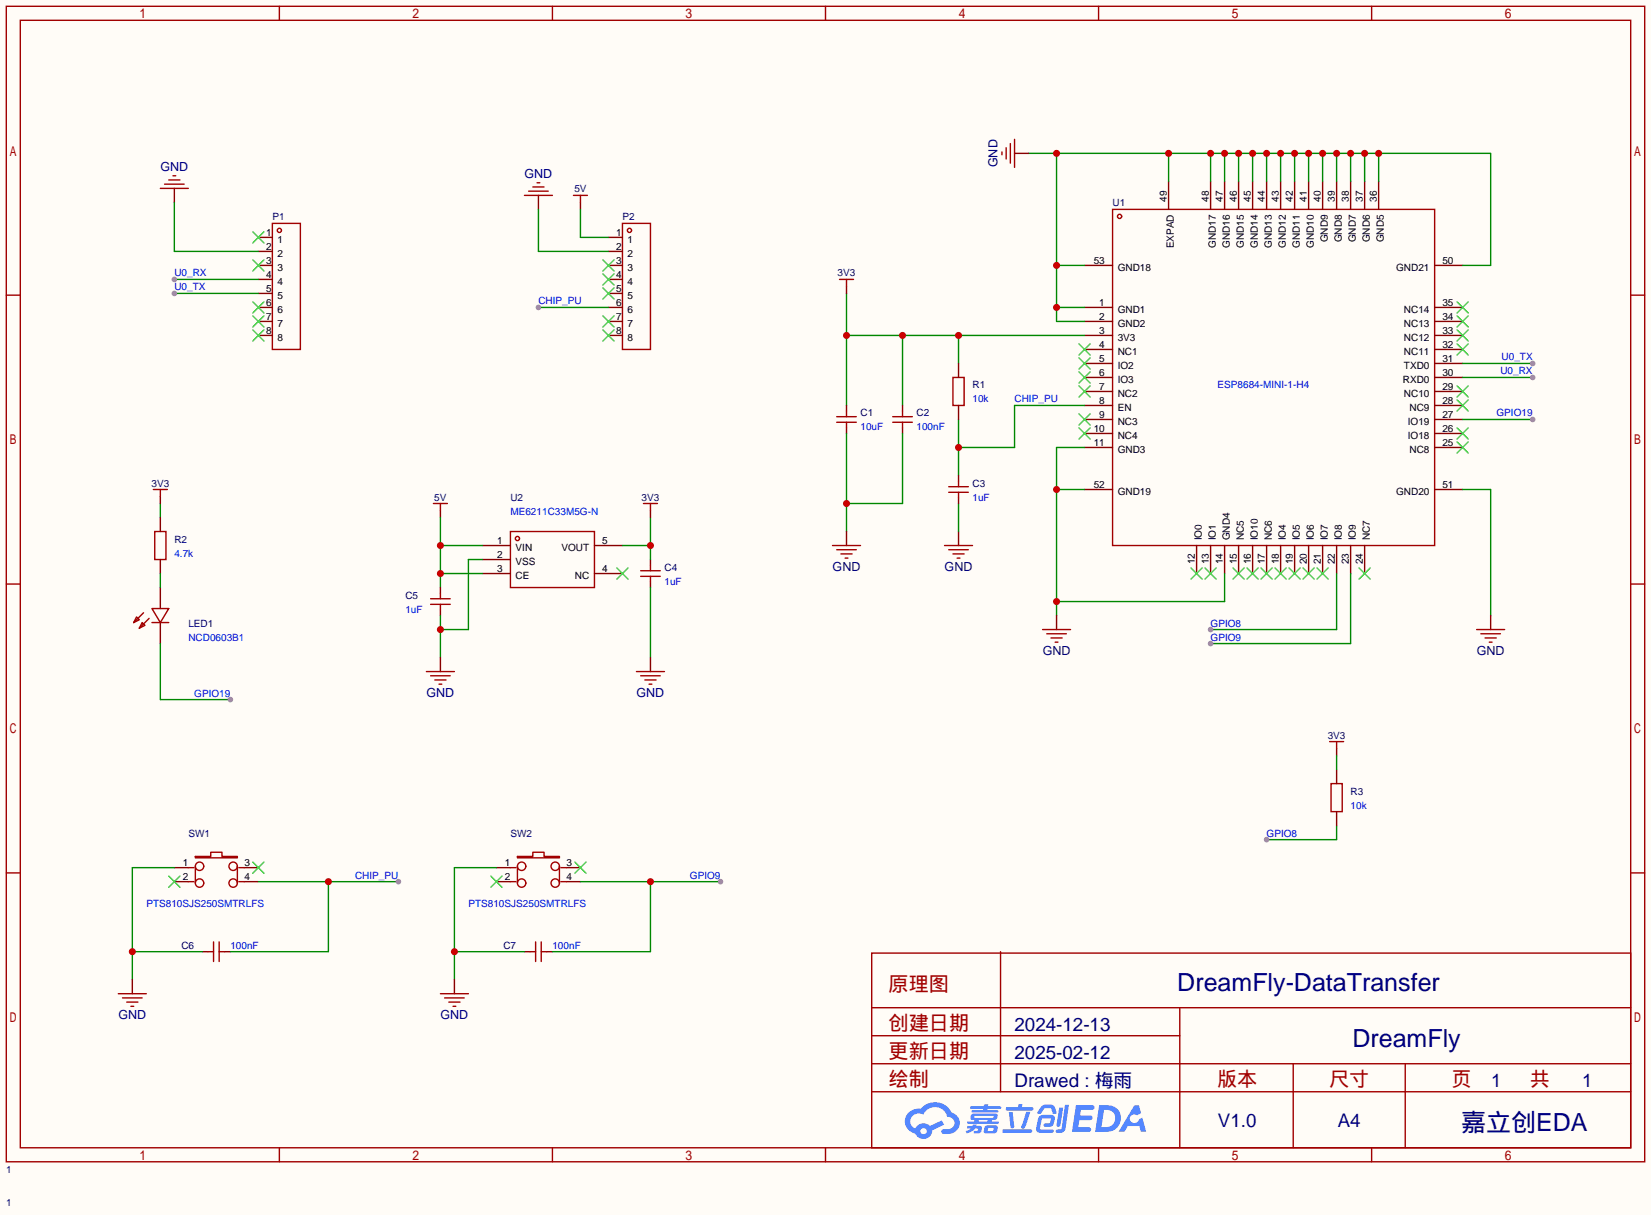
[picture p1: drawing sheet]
<svg xmlns="http://www.w3.org/2000/svg" width="299mm" height="220mm" viewBox="0 0 299 220" stroke-linecap="round" stroke-linejoin="round" font-family="sans-serif">
<path d="M0 0h299.5v220.3h-299.5z" fill="#fffcf7"/>
<g fill="none" stroke="#a10000" stroke-width=".25">
<path d="M1.1 1.1h297.2v209.6h-297.2zM3.7 3.7h292.1v204.5h-292.1zM50.7 1.1v2.6M100.2 1.1v2.6M149.7 1.1v2.6M199.3 1.1v2.6M248.8 1.1v2.6M1.1 53.5h2.6M295.8 53.5h2.5M1.1 105.9h2.6M295.8 105.9h2.5M1.1 158.3h2.6"/>
<path d="M295.8 158.3h2.5M158.1 172.8h137.7v35.4h-137.7zM181.5 172.6v25.4M158.1 198h137.7M158.1 182.8h137.7M158.1 192.9h137.7M158.1 187.8h55.9M214 182.8v25.4M234.6 192.9v15.3M254.9 192.9v15.3M50.7 208.2v2.5M100.2 208.2v2.5"/>
<path d="M149.7 208.2v2.5M199.3 208.2v2.5M248.8 208.2v2.5"/>
</g>
<g fill="#5487ff">
<path d="M195.2 200.4h2.1a.97 .97 0 0 1 1.2 .4 .53 .53 0 0 1-.6 .5h-1.8l-.2 1h1.9a.43 .43 0 0 1 .4 .5 .43 .43 0 0 1-.5 .3h-1.9l-.2 1.3h1.7a.45 .45 0 0 1 .5 .2 .45 .45 0 0 1-.1 .6l-3.3 .1z"/>
<path d="M205.7 200.5h.9l.4 1.4-.8 .4a.82 .82 0 0 0-1.1 .1 .82 .82 0 0 0 .1 1.1 .82 .82 0 0 0 1.1 0l.3-.5 .6-.3 .7 2.5h-1l-.2-1h-2.1l-.6 1h-1.1z"/>
<path d="M192.1 200.9h.7l-.5 3.2a.36 .36 0 0 1-.3 .3 .36 .36 0 0 1-.4-.4z"/>
<path d="M193.2 200.4h.7l-.6 4.3a1.13 1.13 0 0 1-1.8 .6l.2-.4 .7-.1 .2-.2z"/>
<path d="M188.9 200.7l.6-.4h1a.77 .77 0 0 1 .9 .6l.3 .9-.2 .2h-.5l-.4-1h-.9a1.3 1.3 0 0 0-.9 .9l-.5 .1-.2-.2z"/>
<path d="M188.5 202.5l.5-.3h1.7a.66 .66 0 0 1 .6 .9l-.1 .4a.81 .81 0 0 1-.9 .9h-.7a.32 .32 0 0 1-.3-.4 .32 .32 0 0 1 .4-.3h.7l.2-.9-1.6 .1-.4 1.9h2.2a.32 .32 0 0 1 .3 .4 .32 .32 0 0 1-.4 .3l-2.2-.1-.5-.3-.1-.5z"/>
<path d="M181.9 204.8h5a.33 .33 0 0 1 .3 .4 .33 .33 0 0 1-.3 .3h-4.9l-.2-.2z"/>
<path d="M186.1 201.6h.8l-1 2.9a.36 .36 0 0 1-.4 .2 .36 .36 0 0 1-.3-.3z"/>
<path d="M183 201.7h.7l.3 2.6a.34 .34 0 0 1-.3 .3 .34 .34 0 0 1-.4-.2z"/>
<path d="M182.5 200.8h2.1l.1-.4 .2-.2h.6l-.1 .6h1.7a.32 .32 0 0 1 .4 .3 .32 .32 0 0 1-.4 .3h-4.5l-.2-.1z"/>
<path d="M175.5 204.2h.9l.1-.2 .6-.1v.3h.8a.82 .82 0 0 1-.5 1.3h-.8v-.4l.8-.1v-.3h-.5l-.5 .4-1.1 .4-.1-.4 .9-.4h-.7z"/>
<path d="M176 200.6h2.4l.1-.3h.8l-.1 .3h2.2l.2 .3-.2 .2h-2.3v.3h1.8l.2 .2-.2 .2h-4.5l-.2-.2 .1-.2h2l.1-.3h-2.3l-.1-.2z"/>
<path d="M199.4 200.4l-.8 4.9h1.7a2.47 2.47 0 0 0 2.9-1.7 2.47 2.47 0 0 0-1.5-3zM200.3 201.3a1.61 1.61 0 0 1 2 1.4 1.61 1.61 0 0 1-1.8 1.7h-.7z"/>
<path d="M176.2 202.2a.55 .55 0 0 0-.2 .7 .55 .55 0 0 0 .7 .2l.1 .3h-1.3v.4h5.5l.2-.2-.2-.2h-1.2l.2-.3a.7 .7 0 0 0 .8-.2 .7 .7 0 0 0 0-.9h-4.2zM176.8 202.4h3.3l.1 .1-.2 .2h-3.2l-.1-.1zM177.5 203.1h1.7l-.2 .3h-1.4z"/>
<path d="M178.6 204.3a1.05 1.05 0 0 0 0 1.2 2.91 2.91 0 0 0 2.2-.2 .98 .98 0 0 0 0-1.2h-1.6zM179.3 204.6l.8-.1 .1 .1v.3l-.2 .2h-.8z"/>
<path d="M164.9 201.7a2.23 2.23 0 0 0-.7 2.3 2.23 2.23 0 0 0 1.8 1.6 1.58 1.58 0 0 0 1.8 .9 1.58 1.58 0 0 0 1.3-1.5l2.2-1-.5-.8-2.1 1a1.65 1.65 0 0 0-2.7 .5 1.45 1.45 0 0 1-.8-2 1.45 1.45 0 0 1 2-.7l.3 .1a2.3 2.3 0 0 1 2.3-1.3 2.3 2.3 0 0 1 2 1.7 1.12 1.12 0 0 1 1.3 1.1 1.12 1.12 0 0 1-1.1 1.2h-.7a.45 .45 0 0 0-.6 .3 .45 .45 0 0 0 .5 .6 2.26 2.26 0 0 0 2.9-2.5 2.04 2.04 0 0 0-1.5-1.4 3.3 3.3 0 0 0-5.6-.7l-1.1 .1zM167 205.2a.57 .57 0 0 1 1.1 0 .57 .57 0 0 1-1.1 0z"/>
</g>
<g fill="none" stroke="#a10000" stroke-width=".25">
<path d="M201.8 38h58.4v60.9h-58.4zM49.4 40.5h5.1v22.9h-5.1zM112.9 40.5h5.1v22.9h-5.1z"/>
<circle cx="203.1" cy="39.2" r=".38"/>
<circle cx="50.7" cy="41.8" r=".38"/>
<circle cx="114.2" cy="41.8" r=".38"/>
</g>
<g fill="none" stroke="#870000" stroke-width=".25">
<path d="M212 32.9v5.1M219.6 32.9v5.1M222.1 32.9v5.1M224.7 32.9v5.1M227.2 32.9v5.1M229.7 32.9v5.1M232.3 32.9v5.1M234.8 32.9v5.1M237.4 32.9v5.1M239.9 32.9v5.1M242.4 32.9v5.1M245 32.9v5.1"/>
<path d="M247.5 32.9v5.1M250.1 32.9v5.1M46.9 43.1h2.5M46.9 45.6h2.5M46.9 48.1h2.5M46.9 50.7h2.5M46.9 53.2h2.5M46.9 55.8h2.5M46.9 58.3h2.5M110.4 43.1h2.5M110.4 45.6h2.5M110.4 48.1h2.5"/>
<path d="M110.4 50.7h2.5M110.4 53.2h2.5M110.4 55.8h2.5M110.4 58.3h2.5M196.7 48.1h5.1M196.7 55.8h5.1M196.7 58.3h5.1M260.2 48.1h5.1M260.2 55.8h5.1M260.2 58.3h5.1M46.9 60.8h2.5M110.4 60.8h2.5"/>
<path d="M196.7 60.8h5.1M196.7 63.4h5.1M196.7 65.9h5.1M196.7 68.5h5.1M196.7 71h5.1M196.7 73.5h5.1M196.7 76.1h5.1M196.7 78.6h5.1M260.2 60.8h5.1M260.2 63.4h5.1M260.2 65.9h5.1M260.2 68.5h5.1"/>
<path d="M260.2 71h5.1M260.2 73.5h5.1M260.2 76.1h5.1M260.2 78.6h5.1M196.7 81.2h5.1M196.7 88.8h5.1M217 98.9v5.1M219.6 98.9v5.1M222.1 98.9v5.1M224.7 98.9v5.1M227.2 98.9v5.1M229.7 98.9v5.1"/>
<path d="M232.3 98.9v5.1M234.8 98.9v5.1M237.4 98.9v5.1M239.9 98.9v5.1M242.4 98.9v5.1M245 98.9v5.1M247.5 98.9v5.1M260.2 81.2h5.1M260.2 88.8h5.1"/>
</g>
<g fill="none" stroke="#3c3" stroke-width=".25">
<path d="M45.8 42l2.1 2.1M45.8 47.1l2.1 2M45.8 54.7l2.1 2.1M45.8 57.3l2.1 2M45.8 59.8l2.1 2M47.9 42l-2.1 2.1M47.9 47.1l-2.1 2M47.9 54.7l-2.1 2.1M47.9 57.3l-2.1 2M47.9 59.8l-2.1 2M109.3 47.1l2.1 2M109.3 49.7l2.1 2"/>
<path d="M109.3 52.2l2.1 2M109.3 57.3l2.1 2M109.3 59.8l2.1 2M111.4 47.1l-2.1 2M111.4 49.7l-2.1 2M111.4 52.2l-2.1 2M111.4 57.3l-2.1 2M111.4 59.8l-2.1 2M264.3 59.8l2 2M264.3 57.3l2 2M264.3 54.7l2 2.1M266.3 54.7l-2 2.1"/>
<path d="M266.3 59.8l-2 2M266.3 57.3l-2 2M195.7 62.4l2 2M195.7 64.9l2 2M195.7 67.4l2 2.1M195.7 70l2 2M195.7 75.1l2 2M195.7 77.6l2 2M197.7 62.4l-2 2M197.7 64.9l-2 2M197.7 67.4l-2 2.1M197.7 70l-2 2"/>
<path d="M197.7 75.1l-2 2M197.7 77.6l-2 2M264.3 77.6l2 2M264.3 72.5l2 2M264.3 70l2 2M264.3 62.4l2 2M266.3 62.4l-2 2M266.3 72.5l-2 2M266.3 77.6l-2 2M266.3 70l-2 2M264.3 80.1l2 2.1M266.3 80.1l-2 2.1"/>
<path d="M216 103l2.1 2M218.1 103l-2.1 2M218.6 103l2 2M220.6 103l-2 2M223.6 103l2.1 2M225.7 103l-2.1 2M226.2 103l2 2M228.2 103l-2 2M228.7 103l2.1 2M230.8 103l-2.1 2M231.3 103l2 2M233.3 103l-2 2"/>
<path d="M233.8 103l2 2M235.8 103l-2 2M236.3 103l2.1 2M238.4 103l-2.1 2M238.9 103l2 2M240.9 103l-2 2M246.5 103l2 2M248.5 103l-2 2"/>
</g>
<path d="M265.3 65.9h12.7" fill="none" stroke="#008700" stroke-width=".25"/>
<circle cx="278" cy="65.9" r=".51" fill="#999"/>
<path d="M265.3 68.5h12.7" fill="none" stroke="#008700" stroke-width=".25"/>
<circle cx="278" cy="68.5" r=".51" fill="#999"/>
<path d="M153.5 53.2v20.3M153.5 60.8h43.2M163.7 60.8v12.7M173.9 60.8v5.1" fill="none" stroke="#008700" stroke-width=".25"/>
<g fill="#c00">
<circle cx="153.5" cy="60.8" r=".63"/>
<circle cx="163.7" cy="60.8" r=".63"/>
<circle cx="173.9" cy="60.8" r=".63"/>
</g>
<path d="M31.6 34.2v2.5M153.5 51.9v1.3" fill="none" stroke="#870000" stroke-width=".25"/>
<path d="M29.1 34.2h5.1M29.8 33.4h3.6M30.6 32.6h2M31.4 31.9h.5M152.3 50.7h2.5M153.5 50.7v1.2" fill="none" stroke="#a10000" stroke-width=".25"/>
<path d="M31.6 53.2h15.3" fill="none" stroke="#008700" stroke-width=".25"/>
<circle cx="31.6" cy="53.2" r=".51" fill="#999"/>
<path d="M31.6 50.7h15.3" fill="none" stroke="#008700" stroke-width=".25"/>
<circle cx="31.6" cy="50.7" r=".51" fill="#999"/>
<path d="M31.6 36.7v8.9h15.3M97.7 38v7.6h12.7M105.3 38v5.1h5.1M97.7 55.8h12.7" fill="none" stroke="#008700" stroke-width=".25"/>
<path d="M97.7 35.4v2.6M105.3 36.7v1.3" fill="none" stroke="#870000" stroke-width=".25"/>
<path d="M95.1 35.4h5.1M95.9 34.7h3.5M96.6 33.9h2.1M97.4 33.1h.5M104 35.4h2.6M105.3 35.4v1.3" fill="none" stroke="#a10000" stroke-width=".25"/>
<circle cx="97.7" cy="55.8" r=".51" fill="#999"/>
<g fill="none" stroke="#008700" stroke-width=".25">
<path d="M186.6 27.8h83.8v20.3h-5.1M191.6 27.8v30.5h5.1M212 27.8v5.1M219.6 27.8v5.1M222.1 27.8v5.1M224.7 27.8v5.1M227.2 27.8v5.1M229.7 27.8v5.1M232.3 27.8v5.1M234.8 27.8v5.1M237.4 27.8v5.1M239.9 27.8v5.1"/>
<path d="M242.4 27.8v5.1M245 27.8v5.1M247.5 27.8v5.1M250.1 27.8v5.1M191.6 48.1h5.1M191.6 55.8h5.1"/>
</g>
<g fill="#c00">
<circle cx="219.6" cy="27.8" r=".63"/>
<circle cx="212" cy="27.8" r=".63"/>
<circle cx="191.6" cy="27.8" r=".63"/>
<circle cx="191.6" cy="48.1" r=".63"/>
<circle cx="191.6" cy="55.8" r=".63"/>
<circle cx="222.1" cy="27.8" r=".63"/>
<circle cx="224.7" cy="27.8" r=".63"/>
<circle cx="227.2" cy="27.8" r=".63"/>
<circle cx="229.7" cy="27.8" r=".63"/>
<circle cx="232.3" cy="27.8" r=".63"/>
<circle cx="234.8" cy="27.8" r=".63"/>
<circle cx="237.4" cy="27.8" r=".63"/>
<circle cx="239.9" cy="27.8" r=".63"/>
<circle cx="242.4" cy="27.8" r=".63"/>
<circle cx="245" cy="27.8" r=".63"/>
<circle cx="247.5" cy="27.8" r=".63"/>
<circle cx="250.1" cy="27.8" r=".63"/>
</g>
<path d="M191.6 88.8h5.1M196.7 81.2h-5.1v30.4M222.1 104v5.1h-30.5" fill="none" stroke="#008700" stroke-width=".25"/>
<g fill="#c00">
<circle cx="191.6" cy="88.8" r=".63"/>
<circle cx="191.6" cy="109.1" r=".63"/>
</g>
<path d="M173.9 76.1v10.1M196.7 73.5h-12.7v7.7h-10.1M173.9 91.3v5.1M265.3 88.8h5.1v22.8" fill="none" stroke="#008700" stroke-width=".25"/>
<path d="M153.5 73.5v1M153.5 77.6v1M163.7 73.5v1M163.7 77.6v1M173.9 96.4v2.5" fill="none" stroke="#870000" stroke-width=".25"/>
<path d="M151.8 75.6h3.5M151.8 76.6h3.5M153.5 74.5v1.1M153.5 76.6v1M161.9 75.6h3.6M161.9 76.6h3.6M163.7 74.5v1.1M163.7 76.6v1M171.3 98.9h5.1M172.1 99.7h3.5M172.8 100.5h2.1M173.6 101.2h.5" fill="none" stroke="#a10000" stroke-width=".25"/>
<circle cx="173.9" cy="81.2" r=".63" fill="#c00"/>
<path d="M172.8 68.5h2.1v5h-2.1zM172.1 89.3h3.5M172.1 88.3h3.5M173.9 87.2v1.1M173.9 89.3v1" fill="none" stroke="#a10000" stroke-width=".25"/>
<path d="M173.9 65.9v2.6M173.9 73.5v2.6M173.9 86.2v1M173.9 90.3v1" fill="none" stroke="#870000" stroke-width=".25"/>
<path d="M153.5 78.6v17.8M163.7 78.6v12.7h-10.2" fill="none" stroke="#008700" stroke-width=".25"/>
<circle cx="153.5" cy="91.3" r=".63" fill="#c00"/>
<path d="M153.5 96.4v2.5M191.6 111.6v2.6M270.4 111.6v2.6" fill="none" stroke="#870000" stroke-width=".25"/>
<path d="M151 98.9h5.1M151.8 99.7h3.5M152.5 100.5h2.1M153.3 101.2h.5M189.1 114.2h5.1M189.9 114.9h3.5M190.6 115.7h2.1M191.4 116.5h.5M267.8 114.2h5.1M268.6 114.9h3.6M269.4 115.7h2M270.1 116.5h.5" fill="none" stroke="#a10000" stroke-width=".25"/>
<path d="M245 104v12.7h-25.4" fill="none" stroke="#008700" stroke-width=".25"/>
<circle cx="219.6" cy="116.7" r=".51" fill="#999"/>
<g fill="none" stroke="#a10000" stroke-width=".25">
<path d="M78.6 91.3h2.6M79.9 91.3v1.3M92.6 96.4h15.2v10.2h-15.2z"/>
<circle cx="93.9" cy="97.7" r=".38"/>
</g>
<path d="M79.9 92.6v1.3M87.5 98.9h5.1M107.8 98.9h5.1M87.5 101.5h5.1M87.5 104h5.1M107.8 104h5.1" fill="none" stroke="#870000" stroke-width=".25"/>
<path d="M111.9 103l2 2M113.9 103l-2 2" fill="none" stroke="#3c3" stroke-width=".25"/>
<path d="M79.9 98.9h7.6M79.9 93.9v12.7M79.9 104h7.6" fill="none" stroke="#008700" stroke-width=".25"/>
<g fill="#c00">
<circle cx="79.9" cy="98.9" r=".63"/>
<circle cx="79.9" cy="104" r=".63"/>
</g>
<path d="M79.9 106.6v1M79.9 110.6v1M118 101.5v1M118 105.5v1.1" fill="none" stroke="#870000" stroke-width=".25"/>
<path d="M78.1 109.6h3.6M78.1 108.6h3.6M79.9 107.6v1M79.9 109.6v1M116.2 104.5h3.6M116.2 103.5h3.6M118 102.5v1M118 104.5v1" fill="none" stroke="#a10000" stroke-width=".25"/>
<path d="M112.9 98.9h5.1M118 93.9v7.6" fill="none" stroke="#008700" stroke-width=".25"/>
<circle cx="118" cy="98.9" r=".63" fill="#c00"/>
<path d="M79.9 111.6v7.7M87.5 101.5h-2.5v12.7h-5.1" fill="none" stroke="#008700" stroke-width=".25"/>
<circle cx="79.9" cy="114.2" r=".63" fill="#c00"/>
<path d="M118 106.6v12.7M242.4 104v10.2h-22.8" fill="none" stroke="#008700" stroke-width=".25"/>
<path d="M184 27.8h2.6M118 92.6v1.3M79.9 119.3v2.5M118 119.3v2.5" fill="none" stroke="#870000" stroke-width=".25"/>
<g fill="none" stroke="#a10000" stroke-width=".25">
<path d="M181.7 27.6v.5M182.5 26.8v2M183.3 26v3.6M184 25.3v5.1M116.7 91.3h2.6M118 91.3v1.3M77.3 121.8h5.1M78.1 122.6h3.6M78.9 123.3h2M79.6 124.1h.5M115.4 121.8h5.1M116.2 122.6h3.6"/>
<path d="M117 123.3h2M117.7 124.1h.5"/>
</g>
<circle cx="219.6" cy="114.2" r=".51" fill="#999"/>
<path d="M242.4 149.7v2.6h-12.7" fill="none" stroke="#008700" stroke-width=".25"/>
<circle cx="229.7" cy="152.3" r=".51" fill="#999"/>
<path d="M27.8 88.8h2.6M28.1 96.4h2v5.1h-2zM29.1 88.8v1.2M24.8 111.9l.5 .5-1 .5zM25.8 112.9l.5 .5-1 .5zM26 111.1l-1.7 1.8M27.1 112.1l-1.8 1.8M27.6 110.4h3l-1.5 2.5zM27.6 112.9h3M241.2 134.5h2.5M242.4 134.5v1.3M241.4 142.1h2.1v5.1h-2.1z" fill="none" stroke="#a10000" stroke-width=".25"/>
<path d="M29.1 90v1.3M29.1 93.9v2.5M29.1 101.5v2.5M29.1 106.6v3.8M29.1 112.9v3.8M242.4 135.8v1.2M242.4 139.6v2.5M242.4 147.2v2.5" fill="none" stroke="#870000" stroke-width=".25"/>
<path d="M29.1 91.3v2.6M29.1 104v2.6M29.1 116.7v10.2h12.7M242.4 137v2.6" fill="none" stroke="#008700" stroke-width=".25"/>
<circle cx="41.8" cy="126.9" r=".51" fill="#999"/>
<path d="M90 157.4h2.6M90 159.9h2.6M102.7 157.4h2.6M102.7 159.9h2.6M95.1 172.6h1M99.2 172.6h1" fill="none" stroke="#870000" stroke-width=".25"/>
<path d="M89 158.9l2.1 2M91.1 158.9l-2.1 2M104.3 156.3l2 2.1M106.3 156.3l-2 2.1" fill="none" stroke="#3c3" stroke-width=".25"/>
<g fill="none" stroke="#a10000" stroke-width=".25">
<path d="M92.6 157.4h1M92.6 159.9h1M93.9 155.3h2.7v-.7h2.1v.7h2.8v.3h-7.6zM93.9 157.1v3M95.4 157.1a.76 .76 0 0 0-1.1-.7 .76 .76 0 0 0-.2 1.2 .76 .76 0 0 0 1.2-.2l.1-.3M101.5 157.1a.76 .76 0 0 1-1.1 .7 .76 .76 0 0 1-.2-1.2 .76 .76 0 0 1 1.2 .2l.1 3.3M101.7 157.4h1M101.7 159.9h1M96.1 172.6h1.1M97.2 170.8v3.6M98.2 172.6h1M98.2 170.8v3.6"/>
<circle cx="94.6" cy="160.1" r=".76"/>
<circle cx="100.7" cy="160.1" r=".76"/>
</g>
<path d="M90 157.4h-7.6v20.3M82.4 172.6h12.7" fill="none" stroke="#008700" stroke-width=".25"/>
<circle cx="82.4" cy="172.6" r=".63" fill="#c00"/>
<path d="M105.3 159.9h25.4M118 159.9v12.7h-17.8" fill="none" stroke="#008700" stroke-width=".25"/>
<circle cx="118" cy="159.9" r=".63" fill="#c00"/>
<circle cx="130.7" cy="159.9" r=".51" fill="#999"/>
<path d="M82.4 177.7v2.5" fill="none" stroke="#870000" stroke-width=".25"/>
<path d="M79.9 180.2h5.1M80.6 181h3.6M81.4 181.7h2M82.2 182.5h.5" fill="none" stroke="#a10000" stroke-width=".25"/>
<path d="M265.3 76.1h12.7" fill="none" stroke="#008700" stroke-width=".25"/>
<circle cx="278" cy="76.1" r=".51" fill="#999"/>
<path d="M31.6 157.4h2.6M31.6 159.9h2.6M44.3 157.4h2.6M44.3 159.9h2.6M36.7 172.6h1M40.8 172.6h1" fill="none" stroke="#870000" stroke-width=".25"/>
<path d="M30.6 158.9l2 2M32.6 158.9l-2 2M45.8 156.3l2.1 2.1M47.9 156.3l-2.1 2.1" fill="none" stroke="#3c3" stroke-width=".25"/>
<g fill="none" stroke="#a10000" stroke-width=".25">
<path d="M34.2 157.4h1M34.2 159.9h1M35.4 155.3h2.8v-.7h2.1v.7h2.8v.3h-7.7zM35.4 157.1v3M37 157.1a.76 .76 0 0 0-1.1-.7 .76 .76 0 0 0-.2 1.2 .76 .76 0 0 0 1.2-.2l.1-.3M43.1 157.1a.76 .76 0 0 1-1.1 .7 .76 .76 0 0 1-.3-1.2 .76 .76 0 0 1 1.3 .2l.1 3.3M43.3 157.4h1M43.3 159.9h1M37.7 172.6h1M38.7 170.8v3.6M39.8 172.6h1M39.8 170.8v3.6"/>
<circle cx="36.2" cy="160.1" r=".76"/>
<circle cx="42.3" cy="160.1" r=".76"/>
</g>
<path d="M31.6 157.4h-7.6v20.3M24 172.6h12.7" fill="none" stroke="#008700" stroke-width=".25"/>
<circle cx="24" cy="172.6" r=".63" fill="#c00"/>
<path d="M46.9 159.9h25.4M59.6 159.9v12.7h-17.8" fill="none" stroke="#008700" stroke-width=".25"/>
<circle cx="59.6" cy="159.9" r=".63" fill="#c00"/>
<circle cx="72.3" cy="159.9" r=".51" fill="#999"/>
<path d="M24 177.7v2.5" fill="none" stroke="#870000" stroke-width=".25"/>
<path d="M21.5 180.2h5M22.2 181h3.6M23 181.7h2M23.7 182.5h.6" fill="none" stroke="#a10000" stroke-width=".25"/>
<g font-size="4.5" fill="#000080">
<text x="213.5" y="179.7">DreamFly-DataTransfer</text>
<text x="245.3" y="189.8">DreamFly</text>
<text x="265" y="205.1">嘉立创EDA</text>
</g>
<g font-size="3.7" fill="#a00000">
<text x="161.2" y="179.7">原理图</text>
<text x="161.2" y="186.8">创建日期</text>
<text x="161.2" y="191.9">更新日期</text>
<text x="161.2" y="197">绘制</text>
<text x="220.7" y="197">版本</text>
<text x="241.1" y="197">尺寸</text>
<text x="263.3" y="197">页</text>
<text x="277.5" y="197">共</text>
</g>
<g font-size="3.4" fill="#000080">
<text x="184" y="192">2025-02-12</text>
<text x="184" y="186.9">2024-12-13</text>
<text x="184" y="197.1">Drawed : 梅雨</text>
<text x="270.5" y="197.1">1</text>
<text x="287" y="197.1">1</text>
<text x="220.9" y="204.4">V1.0</text>
<text x="242.6" y="204.4">A4</text>
</g>
<g font-size="2.3" fill="#000080">
<text x="29.1" y="31.1">GND</text>
<text x="95.1" y="32.3">GND</text>
<text x="180.9" y="30.3" transform="rotate(-90 180.9 30.3)">GND</text>
<text x="151" y="103.5">GND</text>
<text x="171.3" y="103.5">GND</text>
<text x="189.1" y="118.7">GND</text>
<text x="267.9" y="118.7">GND</text>
<text x="77.4" y="126.3">GND</text>
<text x="115.5" y="126.3">GND</text>
<text x="21.5" y="184.7">GND</text>
<text x="79.9" y="184.7">GND</text>
</g>
<g font-size="1.8" fill="#000080">
<text x="104.2" y="34.9">5V</text>
<text x="49.4" y="40">P1</text>
<text x="112.9" y="40">P2</text>
<text x="201.8" y="37.4">U1</text>
<text x="151.9" y="50.1">3V3</text>
<text x="176.4" y="70.4">R1</text>
<text x="156.1" y="75.5">C1</text>
<text x="166.2" y="75.5">C2</text>
<text x="27.5" y="88.2">3V3</text>
<text x="176.4" y="88.2">C3</text>
<text x="78.8" y="90.8">5V</text>
<text x="92.6" y="90.8">U2</text>
<text x="116.4" y="90.8">3V3</text>
<text x="31.6" y="98.4">R2</text>
<text x="120.5" y="103.5">C4</text>
<text x="34.2" y="113.6">LED1</text>
<text x="73.5" y="108.5">C5</text>
<text x="240.8" y="133.9">3V3</text>
<text x="245" y="144.1">R3</text>
<text x="34.2" y="151.7">SW1</text>
<text x="92.6" y="151.7">SW2</text>
<text x="32.9" y="172">C6</text>
<text x="91.3" y="172">C7</text>
<text x="1.1" y="212.7">1</text>
<text x="1.1" y="218.8">1</text>
</g>
<g font-size="1.8">
<text x="211.7" y="36.6" transform="rotate(-90 211.7 36.6)">49</text>
<text x="219.3" y="36.6" transform="rotate(-90 219.3 36.6)">48</text>
<text x="221.8" y="36.6" transform="rotate(-90 221.8 36.6)">47</text>
<text x="224.4" y="36.6" transform="rotate(-90 224.4 36.6)">46</text>
<text x="226.9" y="36.6" transform="rotate(-90 226.9 36.6)">45</text>
<text x="229.4" y="36.6" transform="rotate(-90 229.4 36.6)">44</text>
<text x="232" y="36.6" transform="rotate(-90 232 36.6)">43</text>
<text x="234.5" y="36.6" transform="rotate(-90 234.5 36.6)">42</text>
<text x="237.1" y="36.6" transform="rotate(-90 237.1 36.6)">41</text>
<text x="239.6" y="36.6" transform="rotate(-90 239.6 36.6)">40</text>
<text x="242.1" y="36.6" transform="rotate(-90 242.1 36.6)">39</text>
<text x="244.7" y="36.6" transform="rotate(-90 244.7 36.6)">38</text>
<text x="247.2" y="36.6" transform="rotate(-90 247.2 36.6)">37</text>
<text x="249.8" y="36.6" transform="rotate(-90 249.8 36.6)">36</text>
<text x="48.3" y="42.7">1</text>
<text x="48.3" y="45.3">2</text>
<text x="48.3" y="47.8">3</text>
<text x="50.3" y="44">1</text>
<text x="50.3" y="46.6">2</text>
<text x="111.8" y="42.7">1</text>
<text x="111.8" y="45.3">2</text>
<text x="111.8" y="47.8">3</text>
<text x="113.8" y="44">1</text>
<text x="113.8" y="46.6">2</text>
<text x="198.4" y="47.8">53</text>
<text x="212.9" y="45.1" transform="rotate(-90 212.9 45.1)">EXPAD</text>
<text x="220.5" y="45" transform="rotate(-90 220.5 45)">GND17</text>
<text x="223.1" y="45" transform="rotate(-90 223.1 45)">GND16</text>
<text x="225.6" y="45" transform="rotate(-90 225.6 45)">GND15</text>
<text x="228.2" y="45" transform="rotate(-90 228.2 45)">GND14</text>
<text x="230.7" y="45" transform="rotate(-90 230.7 45)">GND13</text>
<text x="233.2" y="45" transform="rotate(-90 233.2 45)">GND12</text>
<text x="235.8" y="45" transform="rotate(-90 235.8 45)">GND11</text>
<text x="238.3" y="45" transform="rotate(-90 238.3 45)">GND10</text>
<text x="240.9" y="44" transform="rotate(-90 240.9 44)">GND9</text>
<text x="243.4" y="44" transform="rotate(-90 243.4 44)">GND8</text>
<text x="245.9" y="44" transform="rotate(-90 245.9 44)">GND7</text>
<text x="248.5" y="44" transform="rotate(-90 248.5 44)">GND6</text>
<text x="251" y="44" transform="rotate(-90 251 44)">GND5</text>
<text x="261.6" y="47.8">50</text>
<text x="48.3" y="50.4">4</text>
<text x="48.3" y="52.9">5</text>
<text x="50.3" y="49.1">3</text>
<text x="50.3" y="51.6">4</text>
<text x="111.8" y="50.4">4</text>
<text x="111.8" y="52.9">5</text>
<text x="113.8" y="49.1">3</text>
<text x="113.8" y="51.6">4</text>
<text x="202.7" y="49.1">GND18</text>
<text x="253.2" y="49.1">GND21</text>
<text x="48.3" y="55.4">6</text>
<text x="48.3" y="58">7</text>
<text x="50.3" y="54.2">5</text>
<text x="50.3" y="56.7">6</text>
<text x="50.3" y="59.3">7</text>
<text x="111.8" y="55.4">6</text>
<text x="111.8" y="58">7</text>
<text x="113.8" y="54.2">5</text>
<text x="113.8" y="56.7">6</text>
<text x="113.8" y="59.3">7</text>
<text x="199.4" y="55.4">1</text>
<text x="199.4" y="58">2</text>
<text x="202.7" y="56.7">GND1</text>
<text x="202.7" y="59.3">GND2</text>
<text x="254.6" y="59.3">NC13</text>
<text x="254.6" y="56.7">NC14</text>
<text x="261.6" y="58">34</text>
<text x="261.6" y="55.4">35</text>
<text x="48.3" y="60.5">8</text>
<text x="50.3" y="61.8">8</text>
<text x="111.8" y="60.5">8</text>
<text x="113.8" y="61.8">8</text>
<text x="199.4" y="60.5">3</text>
<text x="199.4" y="63.1">4</text>
<text x="199.4" y="65.6">5</text>
<text x="202.7" y="61.8">3V3</text>
<text x="202.7" y="64.3">NC1</text>
<text x="254.6" y="64.3">NC11</text>
<text x="254.6" y="61.8">NC12</text>
<text x="261.6" y="65.6">31</text>
<text x="261.6" y="63.1">32</text>
<text x="261.6" y="60.5">33</text>
<text x="199.4" y="68.1">6</text>
<text x="199.4" y="70.7">7</text>
<text x="202.7" y="66.9">IO2</text>
<text x="202.7" y="69.4">IO3</text>
<text x="202.7" y="72">NC2</text>
<text x="254.4" y="69.4">RXD0</text>
<text x="254.6" y="72">NC10</text>
<text x="254.6" y="66.9">TXD0</text>
<text x="261.6" y="70.7">29</text>
<text x="261.6" y="68.1">30</text>
<text x="199.4" y="73.2">8</text>
<text x="199.4" y="75.8">9</text>
<text x="202.7" y="74.5">EN</text>
<text x="202.7" y="77">NC3</text>
<text x="255.4" y="77">IO19</text>
<text x="255.7" y="74.5">NC9</text>
<text x="261.6" y="75.8">27</text>
<text x="261.6" y="73.2">28</text>
<text x="198.4" y="78.3">10</text>
<text x="198.4" y="80.8">11</text>
<text x="202.7" y="79.6">NC4</text>
<text x="202.7" y="82.1">GND3</text>
<text x="255.4" y="79.6">IO18</text>
<text x="255.7" y="82.1">NC8</text>
<text x="261.6" y="80.8">25</text>
<text x="261.6" y="78.3">26</text>
<text x="198.4" y="88.5">52</text>
<text x="202.7" y="89.7">GND19</text>
<text x="253.2" y="89.7">GND20</text>
<text x="261.6" y="88.5">51</text>
<text x="90.2" y="98.6">1</text>
<text x="90.2" y="101.2">2</text>
<text x="93.5" y="99.9">VIN</text>
<text x="101.8" y="99.9">VOUT</text>
<text x="109.2" y="98.6">5</text>
<text x="218" y="98" transform="rotate(-90 218 98)">IO0</text>
<text x="220.5" y="98" transform="rotate(-90 220.5 98)">IO1</text>
<text x="223.1" y="98" transform="rotate(-90 223.1 98)">GND4</text>
<text x="225.6" y="98" transform="rotate(-90 225.6 98)">NC5</text>
<text x="228.2" y="98" transform="rotate(-90 228.2 98)">IO10</text>
<text x="230.7" y="98" transform="rotate(-90 230.7 98)">NC6</text>
<text x="233.2" y="98" transform="rotate(-90 233.2 98)">IO4</text>
<text x="235.8" y="98" transform="rotate(-90 235.8 98)">IO5</text>
<text x="238.3" y="98" transform="rotate(-90 238.3 98)">IO6</text>
<text x="240.9" y="98" transform="rotate(-90 240.9 98)">IO7</text>
<text x="243.4" y="98" transform="rotate(-90 243.4 98)">IO8</text>
<text x="245.9" y="98" transform="rotate(-90 245.9 98)">IO9</text>
<text x="248.5" y="98" transform="rotate(-90 248.5 98)">NC7</text>
<text x="90.2" y="103.7">3</text>
<text x="93.5" y="102.4">VSS</text>
<text x="93.5" y="105">CE</text>
<text x="104.3" y="105">NC</text>
<text x="109.2" y="103.7">4</text>
<text x="216.7" y="102.3" transform="rotate(-90 216.7 102.3)">12</text>
<text x="219.3" y="102.3" transform="rotate(-90 219.3 102.3)">13</text>
<text x="221.8" y="102.3" transform="rotate(-90 221.8 102.3)">14</text>
<text x="224.4" y="102.3" transform="rotate(-90 224.4 102.3)">15</text>
<text x="226.9" y="102.3" transform="rotate(-90 226.9 102.3)">16</text>
<text x="229.4" y="102.3" transform="rotate(-90 229.4 102.3)">17</text>
<text x="232" y="102.3" transform="rotate(-90 232 102.3)">18</text>
<text x="234.5" y="102.3" transform="rotate(-90 234.5 102.3)">19</text>
<text x="237.1" y="102.3" transform="rotate(-90 237.1 102.3)">20</text>
<text x="239.6" y="102.3" transform="rotate(-90 239.6 102.3)">21</text>
<text x="242.1" y="102.3" transform="rotate(-90 242.1 102.3)">22</text>
<text x="244.7" y="102.3" transform="rotate(-90 244.7 102.3)">23</text>
<text x="247.2" y="102.3" transform="rotate(-90 247.2 102.3)">24</text>
<text x="33.2" y="157">1</text>
<text x="33.2" y="159.6">2</text>
<text x="44.3" y="157">3</text>
<text x="44.3" y="159.6">4</text>
<text x="91.6" y="157">1</text>
<text x="91.6" y="159.6">2</text>
<text x="102.7" y="157">3</text>
<text x="102.7" y="159.6">4</text>
</g>
<g font-size="1.8" fill="#00f">
<text x="31.6" y="52.7">U0_TX</text>
<text x="31.6" y="50.1">U0_RX</text>
<text x="97.7" y="55.2">CHIP_PU</text>
<text x="272.4" y="65.4">U0_TX</text>
<text x="220.9" y="70.4">ESP8684-MINI-1-H4</text>
<text x="272.2" y="67.9">U0_RX</text>
<text x="176.4" y="73">10k</text>
<text x="184" y="73">CHIP_PU</text>
<text x="271.4" y="75.5">GPIO19</text>
<text x="156.1" y="78.1">10uF</text>
<text x="166.2" y="78.1">100nF</text>
<text x="92.6" y="93.3">ME6211C33M5G-N</text>
<text x="176.4" y="90.8">1uF</text>
<text x="31.6" y="100.9">4.7k</text>
<text x="120.5" y="106">1uF</text>
<text x="73.5" y="111.1">1uF</text>
<text x="219.6" y="113.6">GPIO8</text>
<text x="34.2" y="116.2">NCD0603B1</text>
<text x="219.6" y="116.2">GPIO9</text>
<text x="35.2" y="126.3">GPIO19</text>
<text x="245" y="146.6">10k</text>
<text x="229.7" y="151.7">GPIO8</text>
<text x="64.4" y="159.3">CHIP_PU</text>
<text x="125.1" y="159.3">GPIO9</text>
<text x="26.5" y="164.4">PTS810SJS250SMTRLFS</text>
<text x="85" y="164.4">PTS810SJS250SMTRLFS</text>
<text x="41.8" y="172">100nF</text>
<text x="100.2" y="172">100nF</text>
</g>
</svg>
